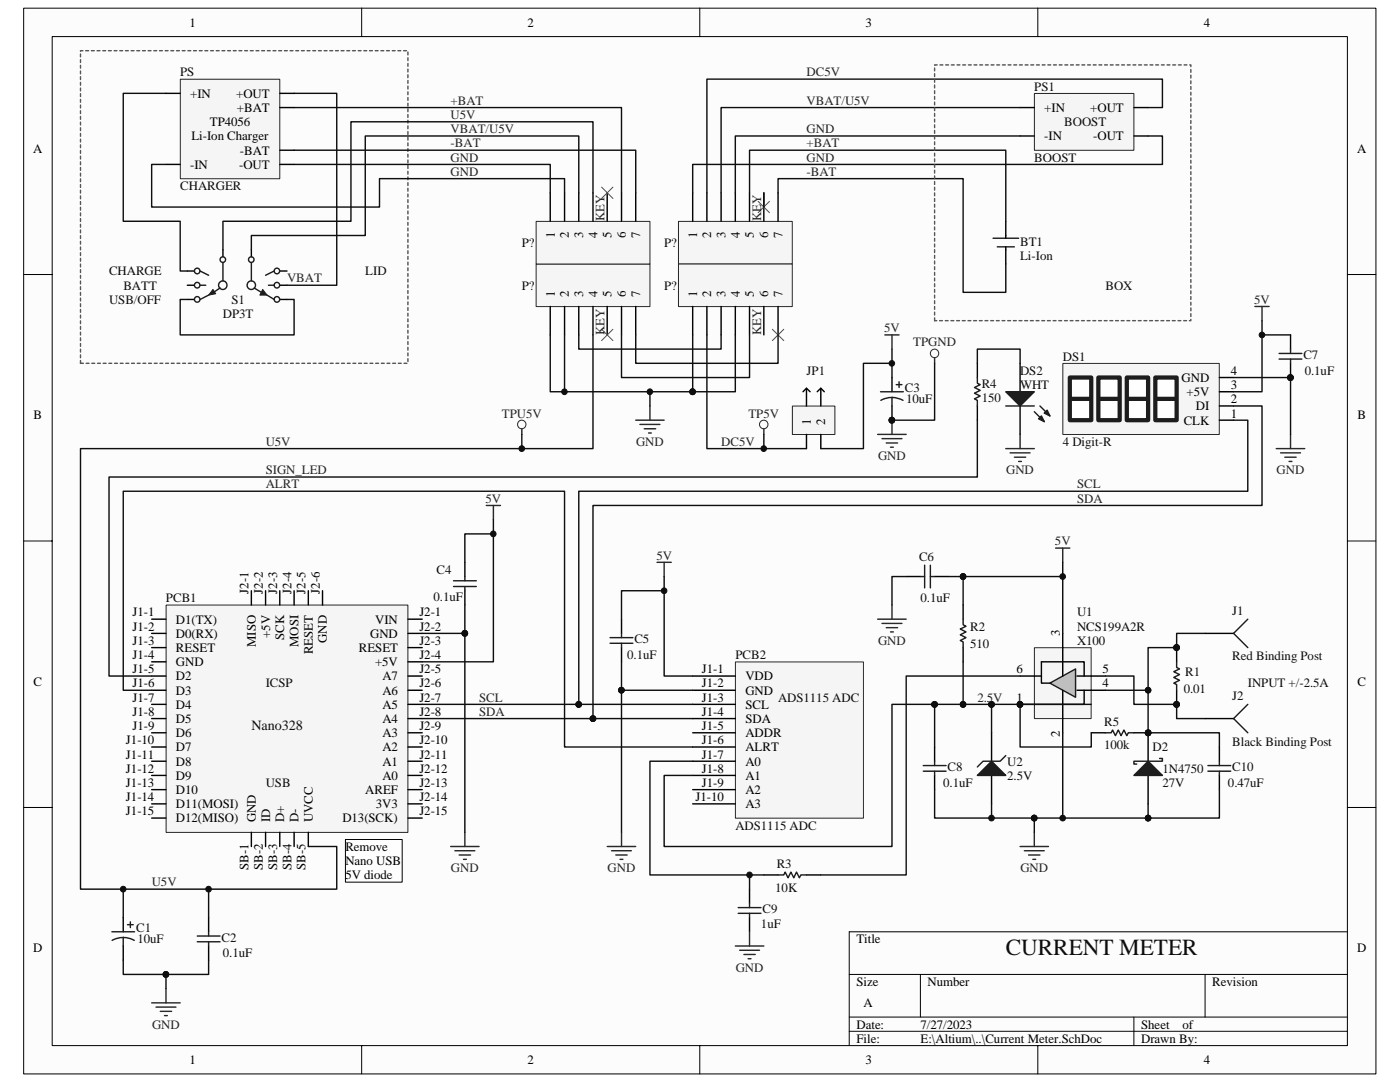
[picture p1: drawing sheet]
<svg xmlns="http://www.w3.org/2000/svg" width="279mm" height="216mm" viewBox="0 0 279 216" stroke-linecap="round" stroke-linejoin="round" font-family="sans-serif">
<path d="M4.7 1.7h269.9v212.6h-269.9z" fill="#fcfcfc"/>
<path d="M4.7 1.6h269.9v212.7h-269.9z" fill="none" stroke="#000" stroke-width=".2"/>
<path d="M10.4 7.3h258.5v201.3h-258.5z" fill="#fcfcfc"/>
<g fill="none" stroke="#000" stroke-width=".2">
<path d="M10.4 7.3h258.5v201.3h-258.5zM72.2 1.6v5.7M139.7 1.6v5.7M207.1 1.6v5.7M4.7 54.8h5.7M268.9 54.8h5.7M4.7 107.9h5.7M268.9 107.9h5.7M4.7 161.1h5.7M268.9 161.1h5.7M169.5 194.4h99.4M183.7 194.4v8.5"/>
<path d="M240.5 194.4v8.5M268.9 185.9h-99.4v22.7M72.2 208.6v5.7M139.7 208.6v5.7M169.5 202.9h99.4M169.5 205.8h99.4M207.1 208.6v5.7M226.3 202.9v5.7"/>
</g>
<path d="M212.1 72.5h31.2v14.2h-31.2z" fill="#f5f5f5"/>
<path d="M212.1 72.5h31.2v14.2h-31.2z" fill="none" stroke="#262626" stroke-width=".2"/>
<path d="M243.4 75.3h2.8M243.4 78.2h2.8M243.4 83.8h2.8M243.4 81h2.8" fill="none" stroke="#000" stroke-width=".28"/>
<path d="M213.5 75.3h4.3v8.5h-4.3z" fill-rule="evenodd" fill="#fefefe" stroke="#1c1c1c" stroke-width=".85"/>
<path d="M213.8 79.6h3.7" fill="none" stroke="#1c1c1c" stroke-width=".85"/>
<path d="M219.2 75.3h4.3v8.5h-4.3z" fill-rule="evenodd" fill="#fefefe" stroke="#1c1c1c" stroke-width=".85"/>
<path d="M219.5 79.6h3.7" fill="none" stroke="#1c1c1c" stroke-width=".85"/>
<path d="M224.9 75.3h4.2v8.5h-4.2z" fill-rule="evenodd" fill="#fefefe" stroke="#1c1c1c" stroke-width=".85"/>
<path d="M225.2 79.6h3.7" fill="none" stroke="#1c1c1c" stroke-width=".85"/>
<path d="M230.6 75.3h4.2v8.5h-4.2z" fill-rule="evenodd" fill="#fefefe" stroke="#1c1c1c" stroke-width=".85"/>
<path d="M230.8 79.6h3.7" fill="none" stroke="#1c1c1c" stroke-width=".85"/>
<path d="M146.8 132.1h25.5v31.2h-25.5z" fill="#f5f5f5"/>
<path d="M146.8 132.1h25.5v31.2h-25.5z" fill="none" stroke="#262626" stroke-width=".2"/>
<path d="M138.2 137.7h8.5M138.2 134.9h8.5M138.2 154.7h8.5M138.2 151.9h8.5M138.2 149.1h8.5M138.2 146.2h8.5M138.2 143.4h8.5M138.2 140.5h8.5M138.2 157.6h8.5M138.2 160.4h8.5" fill="none" stroke="#000" stroke-width=".28"/>
<path d="M206.5 18.7h19.8v11.3h-19.8z" fill="#f5f5f5"/>
<path d="M206.4 18.6h19.9v11.4h-19.9z" fill="none" stroke="#262626" stroke-width=".2"/>
<g fill="none" stroke="#000" stroke-width=".28">
<path d="M203.6 21.5h2.8M203.6 27.1h2.8M226.3 21.5h2.8M226.3 27.1h2.8M178 75.3v2.9M195.1 72.5v2.8M203.6 72.5v5.7M257.6 66.8v2.9M257.6 72.5v2.8M178 81v2.8M195.1 81v2.8M203.6 81v5.7"/>
<path d="M180.8 115h2.9M186.5 115h2.9M192.2 120.7v2.8M192.2 129.2v2.9M234.8 129.2v2.9M234.8 137.7v2.8M186.5 149.1v2.8M186.5 154.7v2.9M197.9 146.2v5.7M197.9 154.7v5.7M149.6 177.4v2.9M152.4 174.6h2.9"/>
<path d="M161 174.6h2.8M24.6 183.1v2.8M24.6 188.8v2.8M41.6 183.1v2.8M41.6 188.8v2.8M149.6 183.1v2.8"/>
</g>
<g fill="none" stroke="#1c1c1c" stroke-width=".28">
<path d="M175.7 78.2h4.6M175.8 79.9l.8-.4 1.4-.2 .9 .1 1.3 .5M178 79.3v1.7M178.9 76.8h1.1M179.4 76.2v1.1M195.1 75.3v1.2l.5 .3-1.1 .5 1.1 .6-1.1 .6 1.1 .5-1.1 .6 .6 .3v1.1M255.3 70.5h4.5M255.3 71.6h4.5M257.6 69.7v.8M257.6 71.6v.9M200.7 81h5.7M206.4 82.1l2 2"/>
<path d="M207.5 81l2 2M183.7 115h.8M184.5 112.8v4.5M185.7 112.8v4.5M185.7 115h.8M192.2 123.5v1.2l.6 .3-1.2 .5 1.2 .6-1.2 .6 1.2 .5-1.2 .6 .6 .3v1.1M234.8 132.1v1.1l.6 .3-1.1 .5 1.1 .6-1.1 .6 1.1 .5-1.1 .6 .5 .3v1.1M184.3 152.8h4.5M184.3 153.9h4.5M186.5 151.9v.9M186.5 153.9v.8M200.7 150.8l-1.1 1.1h-3.4l-1.1 1.1"/>
<path d="M155.3 174.6h1.1l.3-.6 .6 1.2 .5-1.2 .6 1.2 .6-1.2 .5 1.2 .3-.6h1.2M22.3 185.9h4.6M22.4 187.6l.8-.3 1.4-.2 .9 .1 1.3 .4M24.6 187v1.8M25.4 184.5h1.2M26 183.9v1.2M39.4 186.8h4.5M39.4 187.9h4.5M41.6 185.9v.9M41.6 187.9v.9M147.3 182.2h4.6M147.3 181.1h4.6"/>
<path d="M149.6 180.3v.8M149.6 182.2v.9"/>
</g>
<g fill="#0e0e0e" stroke="#0e0e0e" stroke-width=".2">
<circle cx="234.8" cy="140.6" r=".55"/>
<circle cx="234.8" cy="129.2" r=".55"/>
<circle cx="178" cy="83.8" r=".56"/>
<circle cx="257.5" cy="75.3" r=".56"/>
</g>
<g fill="#1c1c1c" stroke="#1c1c1c" stroke-width=".28">
<path d="M195.1 154.7l2.8-2.8 2.8 2.8z"/>
<path d="M200.7 78.2h5.7l-2.8 2.8z"/>
<path d="M207.3 83.6l.5-.6 .6 1.1z"/>
<path d="M208.4 82.4l.6-.5 .5 1.1z"/>
</g>
<path d="M33.2 120.8h48.2v45.3h-48.2z" fill="#f5f5f5"/>
<path d="M33.1 120.7h48.3v45.4h-48.3z" fill="none" stroke="#262626" stroke-width=".2"/>
<g fill="none" stroke="#000" stroke-width=".28">
<path d="M37.4 54.1h1.4M37.4 56.9h1.4M37.4 59.8h1.4M44.5 49.8v1.4M50.2 49.8v1.4M55.8 54.1h1.5M55.8 56.9h1.5M55.8 59.8h1.5M200.7 44.2v3.3M200.7 49.3v3.4M50.2 117.9v2.8M53 117.9v2.8"/>
<path d="M55.8 117.9v2.8M58.7 117.9v2.8M61.5 117.9v2.8M64.4 117.9v2.8M30.3 137.7h2.8M30.3 134.9h2.8M30.3 132.1h2.8M30.3 129.2h2.8M30.3 126.4h2.8M30.3 123.5h2.8M81.4 137.7h2.9M81.4 134.9h2.9"/>
<path d="M81.4 132.1h2.9M81.4 129.2h2.9M81.4 126.4h2.9M81.4 123.5h2.9M240.5 126.4h5.7M30.3 157.6h2.8M30.3 154.7h2.8M30.3 151.9h2.8M30.3 149.1h2.8M30.3 146.2h2.8M30.3 143.4h2.8M30.3 140.5h2.8"/>
<path d="M81.4 157.6h2.9M81.4 154.7h2.9M81.4 151.9h2.9M81.4 149.1h2.9M81.4 146.2h2.9M81.4 143.4h2.9M81.4 140.5h2.9M240.5 143.4h5.7M30.3 163.2h2.8M30.3 160.4h2.8M50.2 166.1v2.8M53 166.1v2.8"/>
<path d="M55.8 166.1v2.8M58.7 166.1v2.8M61.5 166.1v2.8M81.4 163.2h2.9M81.4 160.4h2.9"/>
</g>
<g fill="none" stroke="#1c1c1c" stroke-width=".28">
<path d="M39.9 54.1l1.7 .8M39.9 56.9h1.2M41.6 58.9l-1.7 .9M43.9 57.5l-1.7 1.1M44.5 52.4v3.6M50.2 52.4v3.6M50.7 57.5l1.5 .8M53.3 58.9l1.4 .9M53.6 56.9h1.1M54.7 54.1l-1.7 .8M198.2 47.5h5.1M199 49.3h3.4"/>
<path d="M249 123.5l-2.8 2.9 2.8 2.8M249 140.5l-2.8 2.9 2.8 2.8"/>
<circle cx="39.3" cy="54.1" r=".55"/>
<circle cx="39.3" cy="56.9" r=".55"/>
<circle cx="39.3" cy="59.7" r=".55"/>
<circle cx="44.5" cy="56.9" r=".84"/>
<circle cx="44.5" cy="51.8" r=".56"/>
<circle cx="50.1" cy="51.8" r=".55"/>
<circle cx="50.1" cy="56.9" r=".85"/>
<circle cx="55.3" cy="56.9" r=".56"/>
<circle cx="55.3" cy="54.1" r=".56"/>
<circle cx="55.3" cy="59.7" r=".56"/>
</g>
<path d="M195.1 72.5v-2.8h8.5v2.8M195.1 83.8v11.4h-173.3v39.7h8.5M98.5 103.7v28.4h-14.2M115.5 140.5h22.7M118.3 143.4h19.9M138.2 151.9h-8.5v22.7h22.7M149.6 174.6v2.8" fill="none" stroke="#0e0e0e" stroke-width=".28"/>
<g fill="#0e0e0e" stroke="#0e0e0e" stroke-width=".2">
<circle cx="115.5" cy="140.6" r=".55"/>
<circle cx="118.3" cy="143.4" r=".56"/>
<circle cx="149.6" cy="174.6" r=".56"/>
</g>
<g fill="none" stroke="#262626" stroke-width=".28">
<path d="M176.6 66.8h2.8M178 66.8v2.9M250.4 61.2h2.9M251.9 61.2v2.8M200.7 89.5h5.7M201.6 90.4h4M202.4 91.2h2.3M203.3 92.1h.6M203.6 86.7v2.8M254.7 89.5h5.7M255.6 90.4h3.9M256.4 91.2h2.3"/>
<path d="M257.3 92.1h.5M257.6 86.7v2.8M97 100.9h2.9M98.5 100.9v2.8M131.1 112.2h2.9M132.5 112.2v2.8M210.7 109.4h2.8M212.1 109.4v2.8M89.9 168.9h5.7M90.8 169.8h4M91.6 170.6h2.3M92.5 171.5h.6"/>
<path d="M92.8 166.1v2.8M121.2 168.9h5.7M122 169.8h4M122.9 170.6h2.3M123.7 171.5h.6M124 166.1v2.8M146.7 188.8h5.7M147.6 189.6h4M148.5 190.5h2.2M149.3 191.3h.6M149.6 185.9v2.9"/>
</g>
<g fill="#1c1c1c" stroke="#1c1c1c" stroke-width=".2">
<path d="M52.4 57.8l.9 1.1h-1.4z"/>
<path d="M42.5 57.8l.6 .8-1.5 .3z"/>
</g>
<path d="M206.5 129.3h11.3v14.1h-11.3z" fill="#f5f5f5"/>
<path d="M206.4 129.2h11.4v14.2h-11.4z" fill="none" stroke="#262626" stroke-width=".2"/>
<path d="M209.5 136.3l5.2-2.8v5.6z" fill="#c0c0c0" stroke="#1c1c1c" stroke-width=".28"/>
<g fill="none" stroke="#000" stroke-width=".28">
<path d="M92.8 112.2v2.8M92.8 117.9v2.8M124 123.5v2.9M124 129.2v2.9M203.6 134.9h4.2M212.1 126.4v8.5M212.1 137.7v8.5M214.9 134.9h5.7M214.9 137.7h5.7M216.4 137.7v2.8h-12.8M216.4 134.9v-2.8h-8.6v4.2h1.7M229.1 146.2v5.7"/>
<path d="M229.1 154.7v5.7"/>
</g>
<g fill="#0e0e0e" stroke="#0e0e0e" stroke-width=".2">
<circle cx="203.6" cy="140.6" r=".56"/>
<circle cx="229.1" cy="146.2" r=".56"/>
<circle cx="115.5" cy="140.6" r=".55"/>
<circle cx="118.3" cy="143.4" r=".56"/>
<circle cx="197.9" cy="140.6" r=".56"/>
<circle cx="206.4" cy="163.2" r=".56"/>
<circle cx="197.9" cy="163.2" r=".57"/>
<circle cx="212.1" cy="163.2" r=".57"/>
<circle cx="192.2" cy="140.6" r=".55"/>
<circle cx="192.2" cy="115" r=".56"/>
<circle cx="212.1" cy="115" r=".57"/>
<circle cx="186.5" cy="140.6" r=".56"/>
<circle cx="24.6" cy="177.4" r=".57"/>
<circle cx="41.6" cy="177.4" r=".57"/>
<circle cx="33.1" cy="194.4" r=".56"/>
<circle cx="178" cy="83.8" r=".56"/>
<circle cx="92.8" cy="126.4" r=".56"/>
<circle cx="98.4" cy="106.5" r=".56"/>
<circle cx="257.5" cy="75.3" r=".56"/>
<circle cx="124" cy="137.7" r=".56"/>
<circle cx="132.5" cy="117.9" r=".57"/>
<circle cx="251.9" cy="66.8" r=".56"/>
<circle cx="234.8" cy="140.6" r=".55"/>
<circle cx="234.8" cy="129.2" r=".55"/>
<circle cx="229.1" cy="137.7" r=".56"/>
</g>
<path d="M229.1 151.9l2.9 2.8h-5.7z" fill="#1c1c1c" stroke="#1c1c1c" stroke-width=".28"/>
<path d="M90.5 117h4.6M90.5 115.9h4.6M92.8 115v.9M92.8 117v.9M121.8 128.4h4.5M121.8 127.2h4.5M124 126.4v.8M124 128.4v.8M231.4 151.3h.6v.6h-5.7v.6h.6" fill="none" stroke="#1c1c1c" stroke-width=".28"/>
<g fill="none" stroke="#0e0e0e" stroke-width=".28">
<path d="M251.9 66.8h5.7M257.6 75.3v11.4M246.2 81h5.7v19.9h-133.6v42.5h-34M246.2 83.8h2.8v14.2h-133.5v42.5h-31.2M98.5 106.5h-5.7v5.7M132.5 115v19.9h5.7M132.5 117.9h-8.5v5.6M180.8 115h-2.8v5.7M189.4 115h22.7M192.2 115v5.7M212.1 112.2v14.2M30.3 137.7h-5.7v-39.7h88.1v51.1h25.5"/>
<path d="M84.3 126.4h8.5M92.8 120.7v45.4M124 137.7h14.2M124 132.1v34M192.2 132.1v8.4M203.6 134.9h-22.8v39.7h-17M240.5 126.4h-5.7v2.8h-5.7v8.5h-8.5M186.5 157.6v5.6h19.9v2.9M186.5 140.5v8.6M186.5 140.5h17.1M186.5 140.5h-8.5v28.4h-45.5v-14.2h5.7M197.9 140.5v5.7"/>
<path d="M212.1 146.2v17M234.8 140.5v2.9h5.7M24.6 177.4v5.7M41.6 177.4v5.7M197.9 160.4v2.8M24.6 191.6v2.8h8.5M33.1 194.4v2.9M41.6 191.6v2.8h-8.5"/>
</g>
<g fill="none" stroke="#262626" stroke-width=".28">
<path d="M126.9 83.8h5.6M127.7 84.7h4M128.6 85.6h2.3M129.4 86.4h.6M129.7 81v2.8M175.2 86.7h5.6M176 87.5h4M176.9 88.4h2.2M177.7 89.2h.6M178 83.8v2.9M175.2 123.5h5.6M176 124.4h4"/>
<path d="M176.9 125.2h2.2M177.7 126.1h.6M178 120.7v2.8M203.6 168.9h5.7M204.4 169.8h4M205.3 170.6h2.2M206.1 171.5h.6M206.4 166.1v2.8M33.1 197.3v2.8M30.3 200.1h5.7M31.1 201h4M32 201.8h2.2"/>
<path d="M32.8 202.6h.6"/>
</g>
<path d="M111.5 48.7l2.3 2.2M113.8 48.7l-2.3 2.2" fill="none" stroke="#4c4c4c" stroke-width=".2"/>
<path d="M16.1 72.5h65.3v-62.4h-65.3v62.4" fill="none" stroke="#535353" stroke-width=".28" stroke-dasharray=".6 .6"/>
<path d="M107 52.7h22.7v8.5h-22.7z" fill="#f5f5f5"/>
<path d="M107 52.7h22.7v8.5h-22.7z" fill="none" stroke="#262626" stroke-width=".2"/>
<path d="M109.8 61.2v5.6M112.7 61.2v5.6M115.5 61.2v5.6M118.3 61.2v5.6M121.2 61.2v5.6M124 61.2v5.6M126.9 61.2v5.6" fill="none" stroke="#000" stroke-width=".28"/>
<path d="M107 44.2h22.7v8.5h-22.7z" fill="#f5f5f5"/>
<path d="M107 44.2h22.7v8.5h-22.7z" fill="none" stroke="#262626" stroke-width=".2"/>
<path d="M109.8 38.5v5.7M112.7 38.5v5.7M115.5 38.5v5.7M118.3 38.5v5.7M121.2 38.5v5.7M124 38.5v5.7M126.9 38.5v5.7" fill="none" stroke="#000" stroke-width=".28"/>
<path d="M135.4 44.2h22.7v8.5h-22.7z" fill="#f5f5f5"/>
<path d="M135.4 44.2h22.7v8.5h-22.7z" fill="none" stroke="#262626" stroke-width=".2"/>
<path d="M138.2 38.5v5.7M141.1 38.5v5.7M143.9 38.5v5.7M146.7 38.5v5.7M149.6 38.5v5.7M152.4 38.5v5.7M155.3 38.5v5.7" fill="none" stroke="#000" stroke-width=".28"/>
<path d="M135.4 52.7h22.7v8.5h-22.7z" fill="#f5f5f5"/>
<path d="M135.4 52.7h22.7v8.5h-22.7z" fill="none" stroke="#262626" stroke-width=".2"/>
<path d="M138.2 61.2v5.6M141.1 61.2v5.6M143.9 61.2v5.6M146.7 61.2v5.6M149.6 61.2v5.6M152.4 61.2v5.6M155.3 61.2v5.6" fill="none" stroke="#000" stroke-width=".28"/>
<g fill="none" stroke="#0e0e0e" stroke-width=".28">
<path d="M33.1 18.6h-8.5v25.6h11.4v9.9h1.4M58.7 18.6h8.5v38.3h-9.9M58.7 21.5h65.3v17M58.7 30h68.2v8.5M115.5 38.5v-11.4h-42.6v19.9h-22.7v2.8M118.3 38.5v-14.2h-48.3v19.9h-25.5v5.6M203.6 21.5h-59.7v17M229.1 27.1h2.9v5.7h-93.8v5.7M229.1 21.5h2.9v-5.7h-90.9v22.7M37.4 59.8h-1.4v7h22.7v-7h-1.4M115.5 66.8v2.9h28.4v-2.9M118.3 66.8v22.7h-102.2v87.9h51.1v-8.5h-5.7"/>
<path d="M124 66.8v8.5h25.6v-8.5"/>
</g>
<path d="M120.1 37.3l2.2 2.3M122.3 37.3l-2.2 2.3M151.3 40.2l2.3 2.2M153.6 40.2l-2.3 2.2M120.1 65.7l2.2 2.3M122.3 65.7l-2.2 2.3M154.1 65.7l2.3 2.3M156.4 65.7l-2.3 2.3" fill="none" stroke="#4c4c4c" stroke-width=".2"/>
<path d="M158.2 81h8.4v5.7h-8.4z" fill="#f5f5f5"/>
<path d="M158.1 81h8.5v5.7h-8.5z" fill="none" stroke="#262626" stroke-width=".2"/>
<path d="M160.3 78.2l.7-.7 .7 .7M161 77.5v3.5M163.1 78.2l.7-.7 .7 .7M163.8 77.5v3.5M161 86.7v2.8M163.8 86.7v2.8" fill="none" stroke="#000" stroke-width=".28"/>
<path d="M58.7 32.8h51.1v5.7M149.6 38.5v-8.5h51.1v14.2M155.3 38.5v-2.9h36.9v22.7h8.5v-5.6" fill="none" stroke="#0e0e0e" stroke-width=".28"/>
<path d="M36 15.8h19.8v19.9h-19.8z" fill="#f5f5f5"/>
<path d="M36 15.8h19.8v19.9h-19.8z" fill="none" stroke="#262626" stroke-width=".2"/>
<path d="M33.1 18.6h2.9M55.8 18.6h2.9M33.1 32.8h2.9M55.8 32.8h2.9M55.8 21.5h2.9M55.8 30h2.9" fill="none" stroke="#000" stroke-width=".28"/>
<path d="M37.4 22.9h17v5.7h-17z" fill="#f5f5f5"/>
<path d="M37.4 22.9h17v5.7h-17z" fill="none" stroke="#f5f5f5" stroke-width=".2"/>
<path d="M33.1 32.8h-2.8v8.5h45.4v-5.7h37v2.9M152.4 38.5v2.8M203.6 27.1h-56.9v11.4M109.8 66.8v11.4h28.4M112.7 66.8v11.4M129.7 78.2v2.8M138.2 66.8v11.4M141.1 66.8v22.7h19.9M146.7 66.8v11.4h-8.5M178 69.7v5.6M246.2 75.3h11.4M251.9 64v14.2h-5.7" fill="none" stroke="#0e0e0e" stroke-width=".28"/>
<g fill="#0e0e0e" stroke="#0e0e0e" stroke-width=".2">
<circle cx="112.6" cy="78.2" r=".56"/>
<circle cx="138.2" cy="78.2" r=".56"/>
<circle cx="257.5" cy="75.3" r=".56"/>
<circle cx="129.7" cy="78.2" r=".56"/>
</g>
<path d="M186.5 64v-51h51.2v51h-51.2" fill="none" stroke="#535353" stroke-width=".28" stroke-dasharray=".6 .6"/>
<path d="M69 167.5h11.3v8.5h-11.3z" fill="#fefefe"/>
<path d="M68.9 167.5h11.4v8.5h-11.4z" fill="none" stroke="#000" stroke-width=".2"/>
<g fill="none" stroke="#262626" stroke-width=".2">
<circle cx="186.5" cy="70.5" r=".84"/>
<circle cx="104.1" cy="84.7" r=".85"/>
<circle cx="152.4" cy="84.7" r=".85"/>
</g>
<path d="M186.5 71.4v1.1M104.1 85.6v1.1M152.4 85.6v1.1" fill="none" stroke="#262626" stroke-width=".28"/>
<path d="M126.9 66.8v5.7h28.4v-5.7M178 72.5h-5.7v17h-8.5M186.5 72.5v11.3h-8.5M104.1 86.7v2.8M152.4 86.7v2.8M220.6 134.9h5.7v5.6h8.5M229.1 137.7v8.5h14.3v2.9M217.8 140.5h-14.2v8.6h14.2v-2.9M243.4 157.6v5.6h-14.3M206.4 163.2h22.7M229.1 160.4v2.8" fill="none" stroke="#0e0e0e" stroke-width=".28"/>
<g fill="#0e0e0e" stroke="#0e0e0e" stroke-width=".2">
<circle cx="178" cy="83.8" r=".56"/>
<circle cx="152.4" cy="89.5" r=".56"/>
<circle cx="234.8" cy="140.6" r=".55"/>
<circle cx="178" cy="72.5" r=".56"/>
<circle cx="229.1" cy="163.2" r=".56"/>
<circle cx="229.1" cy="146.2" r=".56"/>
<circle cx="229.1" cy="137.7" r=".56"/>
<circle cx="206.4" cy="163.2" r=".56"/>
<circle cx="203.6" cy="140.6" r=".56"/>
<circle cx="104.1" cy="89.5" r=".57"/>
</g>
<path d="M217.8 146.2h2.8M226.3 146.2h2.8M243.4 149.1v2.8M243.4 154.7v2.9" fill="none" stroke="#000" stroke-width=".28"/>
<path d="M220.6 146.2h1.2l.2-.5 .6 1.1 .6-1.1 .5 1.1 .6-1.1 .6 1.1 .3-.6h1.1M241.1 152.8h4.5M241.1 153.9h4.5M243.4 151.9v.9M243.4 153.9v.8" fill="none" stroke="#1c1c1c" stroke-width=".28"/>
<text font-size="4.6" fill="#0e0e0e" x="200.7" y="190.6">CURRENT METER</text>
<text font-size="2.8" fill="#0e0e0e" x="50.2" y="145.6">Nano328</text>
<g font-size="2.6">
<text x="37.8" y="5.3">1</text>
<text x="105.3" y="5.3">2</text>
<text x="172.8" y="5.3">3</text>
<text x="240.2" y="5.3">4</text>
<text x="38" y="19.5">+IN</text>
<text x="47.1" y="19.5">+OUT</text>
<text x="47.3" y="22.3">+BAT</text>
<text x="208.4" y="22.3">+IN</text>
<text x="217.6" y="22.3">+OUT</text>
<text x="38.2" y="28">Li-Ion Charger</text>
<text x="41.9" y="25.2">TP4056</text>
<text x="208.4" y="28">-IN</text>
<text x="218.2" y="28">-OUT</text>
<text x="6.6" y="30.5">A</text>
<text x="38" y="33.7">-IN</text>
<text x="47.7" y="33.7">-OUT</text>
<text x="47.9" y="30.8">-BAT</text>
<text x="270.8" y="30.5">A</text>
<text x="110.7" y="47.4" transform="rotate(-90 110.7 47.4)">1</text>
<text x="113.5" y="47.4" transform="rotate(-90 113.5 47.4)">2</text>
<text x="116.4" y="47.4" transform="rotate(-90 116.4 47.4)">3</text>
<text x="119.2" y="47.4" transform="rotate(-90 119.2 47.4)">4</text>
<text x="122.1" y="47.4" transform="rotate(-90 122.1 47.4)">5</text>
<text x="124.9" y="47.4" transform="rotate(-90 124.9 47.4)">6</text>
<text x="127.7" y="47.4" transform="rotate(-90 127.7 47.4)">7</text>
<text x="139.1" y="47.4" transform="rotate(-90 139.1 47.4)">1</text>
<text x="141.9" y="47.4" transform="rotate(-90 141.9 47.4)">2</text>
<text x="144.8" y="47.4" transform="rotate(-90 144.8 47.4)">3</text>
<text x="147.6" y="47.4" transform="rotate(-90 147.6 47.4)">4</text>
<text x="150.5" y="47.4" transform="rotate(-90 150.5 47.4)">5</text>
<text x="153.3" y="47.4" transform="rotate(-90 153.3 47.4)">6</text>
<text x="156.1" y="47.4" transform="rotate(-90 156.1 47.4)">7</text>
<text x="110.7" y="59.2" transform="rotate(-90 110.7 59.2)">1</text>
<text x="113.5" y="59.2" transform="rotate(-90 113.5 59.2)">2</text>
<text x="116.4" y="59.2" transform="rotate(-90 116.4 59.2)">3</text>
<text x="119.2" y="59.2" transform="rotate(-90 119.2 59.2)">4</text>
<text x="122.1" y="59.2" transform="rotate(-90 122.1 59.2)">5</text>
<text x="124.9" y="59.2" transform="rotate(-90 124.9 59.2)">6</text>
<text x="127.7" y="59.2" transform="rotate(-90 127.7 59.2)">7</text>
<text x="139.1" y="59.2" transform="rotate(-90 139.1 59.2)">1</text>
<text x="141.9" y="59.2" transform="rotate(-90 141.9 59.2)">2</text>
<text x="144.8" y="59.2" transform="rotate(-90 144.8 59.2)">3</text>
<text x="147.6" y="59.2" transform="rotate(-90 147.6 59.2)">4</text>
<text x="150.5" y="59.2" transform="rotate(-90 150.5 59.2)">5</text>
<text x="153.3" y="59.2" transform="rotate(-90 153.3 59.2)">6</text>
<text x="156.1" y="59.2" transform="rotate(-90 156.1 59.2)">7</text>
<text x="235.8" y="76.2">GND</text>
<text x="245.6" y="77.6">3</text>
<text x="245.6" y="74.8">4</text>
<text x="6.7" y="83.7">B</text>
<text x="236.8" y="79.1">+5V</text>
<text x="238.7" y="81.9">DI</text>
<text x="245.6" y="80.5">2</text>
<text x="245.6" y="83.3">1</text>
<text x="270.9" y="83.7">B</text>
<text x="161.8" y="84.7" transform="rotate(-90 161.8 84.7)">1</text>
<text x="164.7" y="84.7" transform="rotate(-90 164.7 84.7)">2</text>
<text x="236.2" y="84.7">CLK</text>
<text x="49.6" y="118.4" transform="rotate(-90 49.6 118.4)">J2-1</text>
<text x="52.5" y="118.4" transform="rotate(-90 52.5 118.4)">J2-2</text>
<text x="55.3" y="118.4" transform="rotate(-90 55.3 118.4)">J2-3</text>
<text x="58.1" y="118.4" transform="rotate(-90 58.1 118.4)">J2-4</text>
<text x="61" y="118.4" transform="rotate(-90 61 118.4)">J2-5</text>
<text x="63.8" y="118.4" transform="rotate(-90 63.8 118.4)">J2-6</text>
<text x="26.4" y="125.8">J1-2</text>
<text x="26.4" y="123">J1-1</text>
<text x="35.1" y="124.4">D1(TX)</text>
<text x="74.9" y="124.4">VIN</text>
<text x="83.7" y="125.8">J2-2</text>
<text x="83.7" y="123">J2-1</text>
<text x="26.4" y="131.5">J1-4</text>
<text x="26.4" y="128.7">J1-3</text>
<text x="35.1" y="130.1">RESET</text>
<text x="35.1" y="127.3">D0(RX)</text>
<text x="51" y="129.1" transform="rotate(-90 51 129.1)">MISO</text>
<text x="53.9" y="127.3" transform="rotate(-90 53.9 127.3)">+5V</text>
<text x="56.7" y="127.7" transform="rotate(-90 56.7 127.7)">SCK</text>
<text x="59.6" y="129.1" transform="rotate(-90 59.6 129.1)">MOSI</text>
<text x="62.4" y="130.5" transform="rotate(-90 62.4 130.5)">RESET</text>
<text x="65.2" y="128.3" transform="rotate(-90 65.2 128.3)">GND</text>
<text x="71.6" y="130.1">RESET</text>
<text x="73.9" y="127.3">GND</text>
<text x="83.7" y="131.5">J2-4</text>
<text x="83.7" y="128.7">J2-3</text>
<text x="211.5" y="127" transform="rotate(-90 211.5 127)">3</text>
<text x="6.7" y="136.8">C</text>
<text x="26.4" y="137.2">J1-6</text>
<text x="26.4" y="134.3">J1-5</text>
<text x="35.1" y="135.8">D2</text>
<text x="35.1" y="132.9">GND</text>
<text x="74.8" y="132.9">+5V</text>
<text x="76.3" y="135.8">A7</text>
<text x="83.7" y="137.2">J2-6</text>
<text x="83.7" y="134.3">J2-5</text>
<text x="140.1" y="137.2">J1-2</text>
<text x="140.1" y="134.3">J1-1</text>
<text x="148.8" y="135.8">VDD</text>
<text x="202.9" y="134.3">6</text>
<text x="220" y="137.2">4</text>
<text x="220" y="134.3">5</text>
<text x="270.9" y="136.8">C</text>
<text x="26.4" y="142.9">J1-8</text>
<text x="26.4" y="140">J1-7</text>
<text x="35.1" y="141.4">D4</text>
<text x="35.1" y="138.6">D3</text>
<text x="76.3" y="141.4">A5</text>
<text x="76.3" y="138.6">A6</text>
<text x="83.7" y="142.9">J2-8</text>
<text x="83.7" y="140">J2-7</text>
<text x="140.1" y="142.9">J1-4</text>
<text x="140.1" y="140">J1-3</text>
<text x="148.8" y="141.4">SCL</text>
<text x="148.8" y="138.6">GND</text>
<text x="202.9" y="140">1</text>
<text x="25.1" y="148.5">J1-10</text>
<text x="26.4" y="145.7">J1-9</text>
<text x="35.1" y="149.9">D7</text>
<text x="35.1" y="147.1">D6</text>
<text x="35.1" y="144.3">D5</text>
<text x="76.3" y="149.9">A2</text>
<text x="76.3" y="147.1">A3</text>
<text x="76.3" y="144.3">A4</text>
<text x="83.7" y="148.5">J2-10</text>
<text x="83.7" y="145.7">J2-9</text>
<text x="140.1" y="148.5">J1-6</text>
<text x="140.1" y="145.7">J1-5</text>
<text x="148.8" y="149.9">ALRT</text>
<text x="148.8" y="147.1">ADDR</text>
<text x="148.8" y="144.3">SDA</text>
<text x="211.5" y="147" transform="rotate(-90 211.5 147)">2</text>
<text x="25.1" y="154.2">J1-12</text>
<text x="25.1" y="151.4">J1-11</text>
<text x="35.1" y="155.6">D9</text>
<text x="35.1" y="152.8">D8</text>
<text x="76.3" y="155.6">A0</text>
<text x="76.3" y="152.8">A1</text>
<text x="83.7" y="154.2">J2-12</text>
<text x="83.7" y="151.4">J2-11</text>
<text x="140.1" y="154.2">J1-8</text>
<text x="140.1" y="151.4">J1-7</text>
<text x="148.8" y="155.6">A1</text>
<text x="148.8" y="152.8">A0</text>
<text x="25.1" y="159.9">J1-14</text>
<text x="25.1" y="157">J1-13</text>
<text x="35.1" y="161.3">D11(MOSI)</text>
<text x="35.1" y="158.5">D10</text>
<text x="72.9" y="158.5">AREF</text>
<text x="75" y="161.3">3V3</text>
<text x="83.7" y="157">J2-13</text>
<text x="83.7" y="159.9">J2-14</text>
<text x="138.8" y="159.9">J1-10</text>
<text x="140.1" y="157">J1-9</text>
<text x="148.8" y="158.5">A2</text>
<text x="148.8" y="161.3">A3</text>
<text x="25.1" y="162.7">J1-15</text>
<text x="35.1" y="164.1">D12(MISO)</text>
<text x="51" y="164.1" transform="rotate(-90 51 164.1)">GND</text>
<text x="53.9" y="164.1" transform="rotate(-90 53.9 164.1)">ID</text>
<text x="56.7" y="164.1" transform="rotate(-90 56.7 164.1)">D+</text>
<text x="59.6" y="164.1" transform="rotate(-90 59.6 164.1)">D-</text>
<text x="62.4" y="164.1" transform="rotate(-90 62.4 164.1)">UVCC</text>
<text x="68.3" y="164.1">D13(SCK)</text>
<text x="83.7" y="162.7">J2-15</text>
<text x="49.6" y="173.6" transform="rotate(-90 49.6 173.6)">SB-1</text>
<text x="52.5" y="173.6" transform="rotate(-90 52.5 173.6)">SB-2</text>
<text x="55.3" y="173.6" transform="rotate(-90 55.3 173.6)">SB-3</text>
<text x="58.1" y="173.6" transform="rotate(-90 58.1 173.6)">SB-4</text>
<text x="61" y="173.6" transform="rotate(-90 61 173.6)">SB-5</text>
<text x="68.9" y="169.8">Remove</text>
<text x="68.9" y="172.6">Nano USB</text>
<text x="68.9" y="175.5">5V diode</text>
<text x="6.6" y="190">D</text>
<text x="170.9" y="188.2">Title</text>
<text x="270.8" y="190">D</text>
<text x="170.9" y="196.7">Size</text>
<text x="185.1" y="196.7">Number</text>
<text x="241.9" y="196.7">Revision</text>
<text x="172.3" y="201">A</text>
<text x="170.9" y="205.2">Date:</text>
<text x="170.9" y="208.1">File:</text>
<text x="183.7" y="208.1">E:\Altium\..\Current Meter.SchDoc</text>
<text x="183.7" y="205.2">7/27/2023</text>
<text x="227.7" y="208.1">Drawn By:</text>
<text x="227.7" y="205.2">Sheet</text>
<text x="236" y="205.2">of</text>
<text x="37.8" y="212.3">1</text>
<text x="105.3" y="212.3">2</text>
<text x="172.8" y="212.3">3</text>
<text x="240.2" y="212.3">4</text>
</g>
<g font-size="2.6" fill="#0e0e0e">
<text x="36" y="15.2">PS</text>
<text x="206.4" y="18.1">PS1</text>
<text x="212.4" y="25.2">BOOST</text>
<text x="206.4" y="32.3">BOOST</text>
<text x="36" y="37.9">CHARGER</text>
<text x="104.2" y="49.3">P?</text>
<text x="132.6" y="49.3">P?</text>
<text x="203.6" y="49">BT1</text>
<text x="203.6" y="51.8">Li-Ion</text>
<text x="21.8" y="54.9">CHARGE</text>
<text x="24.6" y="57.8">BATT</text>
<text x="72.9" y="54.9">LID</text>
<text x="104.2" y="57.8">P?</text>
<text x="132.6" y="57.8">P?</text>
<text x="220.6" y="57.8">BOX</text>
<text x="21.8" y="60.6">USB/OFF</text>
<text x="44.5" y="63.5">DP3T</text>
<text x="46.2" y="60.6">S1</text>
<text x="212.1" y="72">DS1</text>
<text x="260.1" y="71.7">C7</text>
<text x="161" y="74.8">JP1</text>
<text x="195.9" y="77.3">R4</text>
<text x="203.6" y="74.8">DS2</text>
<text x="203.6" y="77.6">WHT</text>
<text x="260.4" y="74.8">0.1uF</text>
<text x="180.6" y="78.2">C3</text>
<text x="180.8" y="80.5">10uF</text>
<text x="195.9" y="80.2">150</text>
<text x="212.1" y="89">4 Digit-R</text>
<text x="183.4" y="112">C6</text>
<text x="86.5" y="119.9">0.1uF</text>
<text x="87.1" y="114.5">C4</text>
<text x="33.1" y="120.2">PCB1</text>
<text x="183.7" y="120.2">0.1uF</text>
<text x="193.6" y="125.8">R2</text>
<text x="214.9" y="123">U1</text>
<text x="214.9" y="125.8">NCS199A2R</text>
<text x="245.9" y="122.7">J1</text>
<text x="125.2" y="131.5">0.1uF</text>
<text x="126.6" y="128.4">C5</text>
<text x="146.8" y="131.5">PCB2</text>
<text x="193.6" y="129.2">510</text>
<text x="214.9" y="128.7">X100</text>
<text x="245.9" y="131.8">Red Binding Post</text>
<text x="53" y="137.2">ICSP</text>
<text x="236.5" y="134.9">R1</text>
<text x="249" y="137.2">INPUT +/-2.5A</text>
<text x="155.3" y="140">ADS1115 ADC</text>
<text x="236.2" y="138.3">0.01</text>
<text x="245.9" y="139.7">J2</text>
<text x="220.3" y="149.4">100k</text>
<text x="220.3" y="144.8">R5</text>
<text x="230" y="149.9">D2</text>
<text x="245.9" y="148.8">Black Binding Post</text>
<text x="189.1" y="153.9">C8</text>
<text x="201" y="152.8">U2</text>
<text x="201" y="155.6">2.5V</text>
<text x="232" y="154.2">1N4750</text>
<text x="245.9" y="153.9">C10</text>
<text x="53" y="157">USB</text>
<text x="188.2" y="157">0.1uF</text>
<text x="232" y="157">27V</text>
<text x="245.1" y="157">0.47uF</text>
<text x="146.8" y="165.5">ADS1115 ADC</text>
<text x="155" y="173.2">R3</text>
<text x="154.7" y="178">10K</text>
<text x="27.2" y="185.9">C1</text>
<text x="151.9" y="185.1">1uF</text>
<text x="152.2" y="182.3">C9</text>
<text x="27.5" y="188.2">10uF</text>
<text x="44.2" y="187.9">C2</text>
<text x="44.5" y="191.1">0.1uF</text>
</g>
<g font-size="2.6" fill="#262626">
<text x="161" y="15.2">DC5V</text>
<text x="89.9" y="20.9">+BAT</text>
<text x="89.9" y="23.7">U5V</text>
<text x="161" y="20.9">VBAT/U5V</text>
<text x="89.9" y="29.4">-BAT</text>
<text x="89.9" y="26.6">VBAT/U5V</text>
<text x="161" y="29.4">+BAT</text>
<text x="161" y="26.6">GND</text>
<text x="89.9" y="32.3">GND</text>
<text x="89.9" y="35.1">GND</text>
<text x="161" y="35.1">-BAT</text>
<text x="161" y="32.3">GND</text>
<text x="120.7" y="44.2" transform="rotate(-90 120.7 44.2)">KEY</text>
<text x="151.9" y="44.1" transform="rotate(-90 151.9 44.1)">KEY</text>
<text x="57.3" y="56.4">VBAT</text>
<text x="250.3" y="60.6">5V</text>
<text x="120.7" y="66.8" transform="rotate(-90 120.7 66.8)">KEY</text>
<text x="151.9" y="66.8" transform="rotate(-90 151.9 66.8)">KEY</text>
<text x="176.4" y="66.3">5V</text>
<text x="182.3" y="69.1">TPGND</text>
<text x="100.2" y="83.3">TPU5V</text>
<text x="149.4" y="83.3">TP5V</text>
<text x="53" y="89">U5V</text>
<text x="126.9" y="89">GND</text>
<text x="143.9" y="89">DC5V</text>
<text x="53" y="94.6">SIGN_LED</text>
<text x="175.2" y="91.8">GND</text>
<text x="200.8" y="94.6">GND</text>
<text x="254.8" y="94.6">GND</text>
<text x="53" y="97.5">ALRT</text>
<text x="96.9" y="100.3">5V</text>
<text x="214.9" y="97.5">SCL</text>
<text x="214.9" y="100.3">SDA</text>
<text x="131" y="111.7">5V</text>
<text x="210.5" y="108.8">5V</text>
<text x="175.2" y="128.7">GND</text>
<text x="95.6" y="142.9">SDA</text>
<text x="95.6" y="140">SCL</text>
<text x="195.1" y="140">2.5V</text>
<text x="30.3" y="176.9">U5V</text>
<text x="90" y="174">GND</text>
<text x="121.3" y="174">GND</text>
<text x="203.6" y="174">GND</text>
<text x="146.8" y="193.9">GND</text>
<text x="30.4" y="205.2">GND</text>
</g>
</svg>
